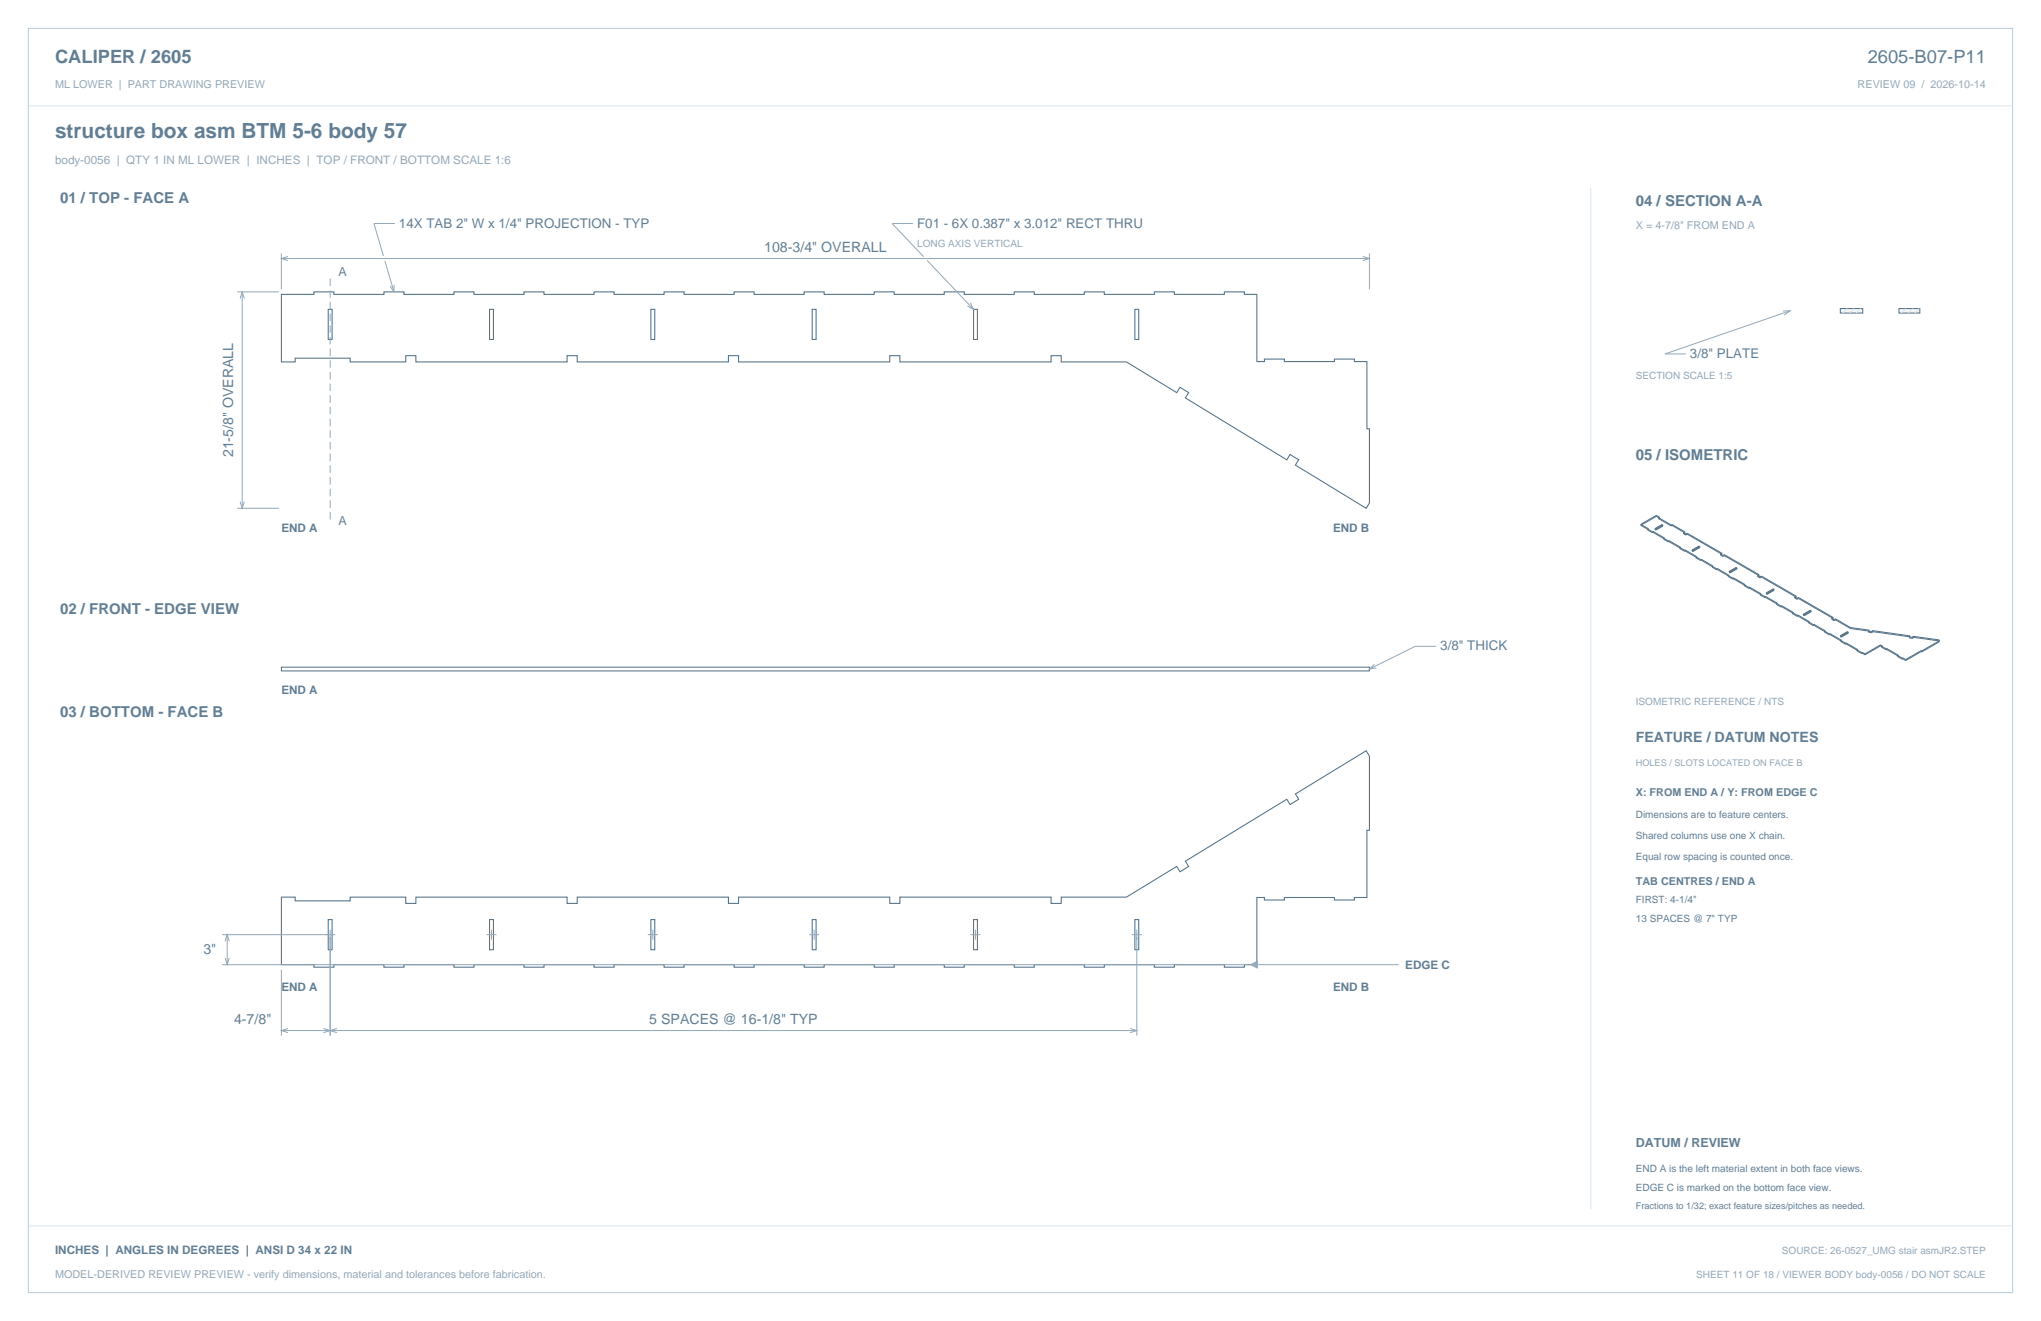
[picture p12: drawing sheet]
<svg xmlns="http://www.w3.org/2000/svg" width="864mm" height="559mm" viewBox="0 0 864 559" stroke-linecap="round" stroke-linejoin="round" font-family="sans-serif">
<path d="M12 12h839.6v534.8h-839.6z" fill="none" stroke="#b8cad8" stroke-width=".42"/>
<path d="M12 44.8h839.6M673.1 79.4v432.1" fill="none" stroke="#dbe5ed" stroke-width=".42"/>
<g fill="none" stroke="#536f85" stroke-width=".44">
<path d="M119.1 124.5h13.7v-1h8.5v1h21.2v-1h8.4v1h21.2v-1h8.5v1h21.1v-1h8.5v1h21.2v-1h8.4v1h21.2v-1h8.5v1h21.1v-1h8.5v1h21.2v-1h8.4v1h21.2v-1h8.5v1h21.1v-1h8.5v1h21.2v-1h8.4v1h21.2v-1h8.5v1h21.1v-1h8.5v1h21.2v-1h8.4v1h5.3v28.5h3.2v-1.1h8.5v1.1h21.1v-1.1h8.5v1.1h5.3v28.4h1v31.4l-1.3 2.2-30-18.2 1.4-2.3-3.6-2.2-1.4 2.2-42.9-26.2 1.3-2.2-3.6-2.3-1.4 2.3-21.3-13h-27.6v-2.6h-4.3v2.6h-63.9v-2.6h-4.3v2.6h-64v-2.6h-4.3v2.6h-64v-2.6h-4.2v2.6h-64v-2.6h-4.3v2.6h-23.5v-1.6h-23.3v1.6h-5.8zM138.9 130.9h1.6v12.7h-1.6zM207.1 130.9h1.7v12.7h-1.7zM275.4 130.9h1.6v12.7h-1.6zM343.7 130.9h1.6v12.7h-1.6zM411.9 130.9h1.7v12.7h-1.7zM480.2 130.9h1.6v12.7h-1.6zM119.1 379.5h5.8v1.6h23.3v-1.6h23.5v2.6h4.3v-2.6h64v2.6h4.2v-2.6h64v2.6h4.3v-2.6h64v2.6h4.3v-2.6h63.9v2.6h4.3v-2.6h27.6l21.3-13 1.4 2.3 3.6-2.3-1.3-2.2 42.9-26.2 1.4 2.2 3.6-2.2-1.4-2.2 30-18.3 1.3 2.2v31.4h-1v28.5h-5.3v1h-8.5v-1h-21.1v1h-8.5v-1h-3.2v28.4h-5.3v1h-8.4v-1h-21.2v1h-8.5v-1h-21.1v1h-8.5v-1h-21.2v1h-8.4v-1h-21.2v1h-8.5v-1h-21.1v1h-8.5v-1h-21.2v1h-8.4v-1h-21.2v1h-8.5v-1h-21.1v1h-8.5v-1h-21.2v1h-8.4v-1h-21.2v1h-8.5v-1h-21.1v1h-8.5v-1h-21.2v1h-8.4v-1h-21.2v1h-8.5v-1h-13.7zM138.9 389h1.6v12.7h-1.6zM207.1 389h1.7v12.7h-1.7zM275.4 389h1.6v12.7h-1.6zM343.7 389h1.6v12.7h-1.6z"/>
<path d="M411.9 389h1.7v12.7h-1.7zM480.2 389h1.6v12.7h-1.6z"/>
</g>
<g fill="none" stroke="#93a8b9" stroke-width=".42">
<path d="M167 94.5h-8.8l4.1 13.8M386.3 94.5h-8.8l13.3 14.1M119.1 107.2v15.2M119.1 109.4h460.3M121.9 108.5l-2.8 .9 2.8 .8M162.9 110.4l3.8 13.1M392.3 110.1l19.6 20.8M576.6 108.5l2.8 .9-2.8 .8M579.4 107.2v15.2M100.4 123.5h17.6M101.6 126.3l.9-2.8 .9 2.8M102.5 123.5v91.5"/>
<path d="M166.7 120.5v3l-1.7-2.5M410.6 128.2l1.3 2.7-2.6-1.5M100.4 215h17.6M101.6 212.2l.9 2.8 .9-2.8M607.7 273.4h-8.9l-19.4 9.6M581.6 281l-2.2 2 3-.4M94 395.4h47.8M95.2 398.2l.9-2.8 .9 2.8M96.1 395.4v12.7M139.7 393.3v44.8M205.8 395.4h4.3M208 393.3v4.2"/>
<path d="M274.1 395.4h4.2M276.2 393.3v4.2M342.4 395.4h4.2M344.5 393.3v4.2M410.6 395.4h4.3M412.7 393.3v4.2M478.9 395.4h4.2M481 393.3v44.8M94 408.1h434.1M95.2 405.3l.9 2.8 .9-2.8M119.1 410.2v27.9M529.2 408.1h62.6"/>
<path d="M119.1 435.9h361.9M121.9 435.1l-2.8 .8 2.8 .9M136.9 435.1l2.8 .8-2.8 .9M142.5 435.1l-2.8 .8 2.8 .9M478.2 435.1l2.8 .8-2.8 .9"/>
</g>
<path d="M139.7 117.8v102.5" fill="none" stroke="#93a8b9" stroke-width=".42" stroke-dasharray="3.2 1.8" stroke-linecap="butt"/>
<path d="M119.1 282.2h460.3v1.6h-460.3z" fill="none" stroke="#536f85" stroke-width=".42"/>
<path d="M529.2 408.1l2.8-1.4v2.8z" fill="#93a8b9" stroke="#93a8b9" stroke-width=".42"/>
<path d="M778.7 130.5h9.5v1.9h-9.5z" fill-rule="evenodd" fill="#f2f6f9" stroke="#536f85" stroke-width=".42"/>
<path d="M781.6 130.5l-1.9 1.9M784.5 130.5l-1.9 1.9M787.3 130.5l-1.9 1.9" fill="none" stroke="#dbe5ed" stroke-width=".42"/>
<path d="M803.5 130.5h8.8v1.9h-8.8z" fill-rule="evenodd" fill="#f2f6f9" stroke="#536f85" stroke-width=".42"/>
<path d="M806.4 130.5l-1.9 1.9M809.3 130.5l-1.9 1.9M812.1 130.5l-1.9 1.9M12 518.6h839.6" fill="none" stroke="#dbe5ed" stroke-width=".42"/>
<path d="M754.5 131.6l2.9-.1-2.4 1.7M757.4 131.5l-52.9 18.2h8.8" fill="none" stroke="#93a8b9" stroke-width=".42"/>
<g fill="none" stroke="#536f85" stroke-width=".42">
<path d="M700.8 218.4l6.4 3.7M700.8 218v.4M700.8 218l1.4 .8M700.8 218l-6.5 3.8M700.8 218.4l-6.5 3.8M701.8 219.4l5.4 3.1M702.2 218.8l-.4 .6M694.3 222.2l3.1 1.9M694.3 221.8l3.1 1.8M694.3 221.8v.4M697.2 223.8l1.9 1.1M697.2 224.2l1.9 1.1"/>
<path d="M697.2 223.8v.4M697.4 224.1l-.2 .1M697.4 223.6v.5M697.4 223.6l-.2 .2M699.1 224.9v.4M699.4 225.2l4.8 2.8M699.4 224.8l4.8 2.8M699.4 225.2l-.3 .1M699.4 224.8v.4M699.4 224.8l-.3 .1M700.3 224l.4 .2M700.3 223.6l.4 .2"/>
<path d="M700.3 223.6v.4M700.7 223.8v.4M703.2 221.9l.4 .2M703.2 221.9v.4M703.2 222.3l-2.9 1.7M703.2 222.3l.4 .2M703.2 221.9l-2.9 1.7M703.6 222.1v.4M703.6 222.5l-2.9 1.7M703.6 222.1l-2.9 1.7M704 227.7l1.9 1.1M704 228.1l1.9 1.1"/>
<path d="M704 227.7v.4M704.2 227.6v.4M704.2 228l-.2 .1M704.2 227.6l-.2 .1M705.9 228.8v.4M706.2 229.1l4.9 2.8M706.2 228.7v.4M706.2 228.7l4.9 2.8M706.2 228.7l-.3 .1M706.2 229.1l-.3 .1M707.2 222.1v.4M707.5 222.3l5.4 3.1"/>
<path d="M707.5 221.9l5.4 3.1M707.5 221.9v.4M707.5 222.3l-.3 .2M707.5 221.9l-.3 .2M710.8 231.6l2 1.2M710.8 232.1l2 1.1M710.8 231.6v.5M711.1 231.9l-.3 .2M711.1 231.5v.4M711.1 231.5l-.3 .1M712.3 225.3l1 .6M712.3 225.8l1 .5"/>
<path d="M712.3 225.3v.5M712.8 232.8v.4M712.9 225v.4M712.9 225.4l-.6 .4M712.9 225l-.6 .3M713 232.6l4.9 2.8M713 233l4.9 2.8M713 232.6v.4M713 232.6l-.2 .2M713 233l-.2 .2M713.3 225.9v.4M713.9 226l14.7 8.5"/>
<path d="M713.9 225.6l-.6 .3M713.9 225.6l14.7 8.5M713.9 225.6v.4M713.9 226l-.6 .3M716 232.7v.4M716 233.1l.3 .2M716 232.7l.3 .2M716.3 232.9v.4M717.6 235.6l2 1.1M717.6 236l2 1.1M717.6 235.6v.4M717.9 235.8l-.3 .2"/>
<path d="M717.9 235.4v.4M717.9 235.4l-.3 .2M718.9 231.4l.4 .2M718.9 231l-2.9 1.7M718.9 231l.4 .2M718.9 231v.4M718.9 231.4l-2.9 1.7M719.3 231.2v.4M719.3 231.2l-3 1.7M719.3 231.6l-3 1.7M719.6 236.7v.4M719.8 236.5l4.9 2.9"/>
<path d="M719.8 237l4.9 2.8M719.8 236.5l-.2 .2M719.8 236.5v.5M719.8 237l-.2 .1M724.4 239.5l2 1.1M724.4 239.9l2 1.1M724.4 239.5v.4M724.7 239.4l-.3 .1M724.7 239.4v.4M724.7 239.8l-.3 .1M728 234.4l1 .6M728 234.8l1 .6"/>
<path d="M728 234.4v.4M728.6 234.1l-.6 .3M728.6 234.5l-.6 .3M728.6 234.1v.4M729 235v.4M729.6 235l14.7 8.5M729.6 234.6v.4M729.6 234.6l14.7 8.5M729.6 235l-.6 .4M729.6 234.6l-.6 .4M726.4 240.6v.4M726.6 240.5v.4"/>
<path d="M726.6 240.5l4.9 2.8M726.6 240.9l4.9 2.8M726.6 240.5l-.2 .1M726.6 240.9l-.2 .1M731.2 243.4l2 1.2M731.2 243.9l2 1.1M731.2 243.4v.5M731.5 243.3v.4M731.5 243.3l-.3 .1M731.5 243.7l-.3 .2M731.7 241.7v.4M731.7 242.1l.3 .2"/>
<path d="M731.7 241.7l.3 .2M732 241.9v.4M733.2 244.6v.4M733.4 244.4l4.9 2.8M733.4 244.8l4.9 2.8M733.4 244.4v.4M733.4 244.8l-.2 .2M733.4 244.4l-.2 .2M734.6 240l-2.9 1.7M734.6 240.4l.4 .3M734.6 240l.4 .2M734.6 240v.4"/>
<path d="M734.6 240.4l-2.9 1.7M735 240.2l-3 1.7M735 240.2v.5M735 240.7l-3 1.6M738.1 247.4l1.9 1.1M738.1 247.8l1.9 1.1M738.1 247.4v.4M738.3 247.6l-.2 .2M738.3 247.2l-.2 .2M738.3 247.2v.4M740 248.5v.4M740.2 248.3l4.9 2.9"/>
<path d="M740.2 248.8l4.9 2.8M740.2 248.8l-.2 .1M740.2 248.3l-.2 .2M740.2 248.3v.5M743.7 243.9l1 .6M743.7 243.5l1 .5M743.7 243.5v.4M744.3 243.1l-.6 .4M744.3 243.5l-.6 .4M744.3 243.1v.4M744.7 244v.5M744.9 251.3l1.9 1.1"/>
<path d="M744.9 251.7l1.9 1.1M744.9 251.3v.4M745.1 251.2l-.2 .1M745.1 251.2v.4M745.1 251.6l-.2 .1M745.3 244.1l14.7 8.5M745.3 243.7l14.7 8.5M745.3 244.1l-.6 .4M745.3 243.7v.4M745.3 243.7l-.6 .3M746.8 252.4v.4M747.1 252.3l4.8 2.8"/>
<path d="M747.1 252.7l4.8 2.8M747.1 252.3l-.3 .1M747.1 252.7l-.3 .1M747.1 252.3v.4M747.3 251.2l.4 .2M747.3 250.8l.4 .2M747.3 250.8v.4M747.7 251v.4M750.3 249.5l.4 .2M750.3 249.1l.4 .2M750.3 249.1v.4M750.3 249.1l-3 1.7"/>
<path d="M750.3 249.5l-3 1.7M750.7 249.7l-3 1.7M750.7 249.3v.4M750.7 249.3l-3 1.7M751.7 255.2l1.9 1.2M751.7 255.7l1.9 1.1M751.7 255.2v.5M751.9 255.5l-.2 .2M751.9 255.1v.4M751.9 255.1l-.2 .1M753.6 256.4v.4M753.9 256.2v.4"/>
<path d="M753.9 256.2l4.8 2.8M753.9 256.6l4.8 2.8M753.9 256.2l-.3 .2M753.9 256.6l-.3 .2M758.5 259.2l1.9 1.1M758.5 259.6l1.9 1.1M758.5 259.2v.4M758.7 259.4l-.2 .2M758.7 259l-.2 .2M758.7 259v.4M759.4 252.9l1 .6M759.4 252.5l1 .6"/>
<path d="M759.4 252.5v.4M760 252.2l-.6 .3M760 252.6l-.6 .3M760 252.2v.4M760.4 253.1v.4M761 253.2l14.7 8.5M761 252.7l14.7 8.5M761 252.7l-.6 .4M761 253.2l-.6 .3M761 252.7v.5M763 259.8v.4M763 259.8l.4 .2"/>
<path d="M766 258.6l.3 .2M766 258.1l.3 .3M766 258.1v.5M766 258.6l-3 1.6M766 258.1l-3 1.7M766.3 258.8l-2.9 1.7M766.3 258.4l-2.9 1.6M766.3 258.4v.4M760.4 260.3v.4M760.7 260.1l4.8 2.9M760.7 260.6l4.8 2.8M760.7 260.1l-.3 .2"/>
<path d="M760.7 260.6l-.3 .1M760.7 260.1v.5M763 260.2l.4 .3M763.4 260v.5M765.3 263.1l1.9 1.1M765.3 263.5l1.9 1.1M765.3 263.1v.4M765.5 263.4l-.2 .1M765.5 263v.4M765.5 263l-.2 .1M767.2 264.2v.4M767.5 264.1v.4"/>
<path d="M767.5 264.1l4.9 2.8M767.5 264.5l4.9 2.8M767.5 264.1l-.3 .1M767.5 264.5l-.3 .1M772.1 267l2 1.1M772.1 267.4l2 1.2M772.1 267v.4M772.4 266.9v.4M772.4 266.9l-.3 .1M772.4 267.3l-.3 .1M774.1 268.1v.5M774.3 268l4.9 2.8"/>
<path d="M774.3 268.4l4.9 2.8M774.3 268.4l-.2 .2M774.3 268v.4M774.3 268l-.2 .1M775.1 262l1 .6M775.1 261.6l1 .5M775.1 261.6v.4M775.7 261.7l-.6 .3M775.7 261.2l-.6 .4M775.7 261.2v.5M776.1 262.1v.5M776.7 262.2l6.3 3.7"/>
<path d="M776.7 261.8l6.3 3.7M776.7 262.2l-.6 .4M776.7 261.8l-.6 .3M776.7 261.8v.4M778.7 269.3l.4 .2M778.7 268.9l.4 .2M778.7 268.9v.4M778.9 271l2 1.1M778.9 271.4l2 1.1M778.9 271v.4M779.1 269.1v.4M779.2 271.2l-.3 .2"/>
<path d="M779.2 270.8v.4M779.2 270.8l-.3 .2M780.9 272.1v.4M781.1 271.9l4.9 2.9M781.1 272.4l4.9 2.8M781.1 271.9l-.2 .2M781.1 271.9v.5M781.1 272.4l-.2 .1M781.7 267.6l.3 .2M781.7 267.2l.3 .2M781.7 267.2l-3 1.7M781.7 267.6l-3 1.7"/>
<path d="M781.7 267.2v.4M782 267.8l-2.9 1.7M782 267.4v.4M782 267.4l-2.9 1.7M783 265.5l7.9 1.1M783 265.9l7.9 1.1M783 265.5v.4M785.7 275.3l2 1.1M785.7 274.9l2 1.1M785.7 274.9v.4M786 275.2l-.3 .1M786 274.8l-.3 .1"/>
<path d="M786 274.8v.4M787.7 276v.4M787.9 275.9l1.2 .7M787.9 276.3l1.2 .7M787.9 275.9l-.2 .1M787.9 276.3l-.2 .1M787.9 275.9v.4M789.1 276.6v.4M790.7 267v.5M790.7 267.5l1.3 .2M790.7 267l1.3 .2M790.9 266.6l-.2 .4"/>
<path d="M790.9 267l-.2 .5M790.9 266.6v.4M792 267.2v.5M792.3 266.8l15.8 2.2M792.3 267.2l15.8 2.2M792.3 266.8v.4M792.3 266.8l-.3 .4M792.3 267.2l-.3 .5M795.7 273.2l.7 .4M795.7 272.8l.7 .4M795.7 272.8l-6.6 3.8M795.7 273.2l-6.6 3.8"/>
<path d="M795.7 272.8v.4M796.2 273.8l1.9 1.1M796.2 273.4v.4M796.2 273.4l1.9 1.1M796.4 273.6l-.2 .2M796.4 273.2v.4M796.4 273.2l-.2 .2M798.1 274.5v.4M798.3 274.3l-.2 .2M798.3 274.8l4.9 2.8M798.3 274.3l4.9 2.9M798.3 274.3v.5"/>
<path d="M798.3 274.8l-.2 .1M803 277.7l1.9 1.1M803 277.3l1.9 1.1M803 277.3v.4M803.2 277.2v.4M803.2 277.2l-.2 .1M803.2 277.6l-.2 .1M804.9 278.4v.4M805.2 278.7l1.2 .7M805.2 278.3l1.2 .7M805.2 278.3v.4M805.2 278.7l-.3 .1"/>
<path d="M805.2 278.3l-.3 .1M806.4 279v.4M807.9 269.5l1.4 .1M807.9 269.5v.4M807.9 269.9l1.4 .2M808.1 269v.4M808.1 269l-.2 .5M808.1 269.4l-.2 .5M809.3 269.6v.5M809.5 269.2l11.1 1.5M809.5 269.6l11.1 1.5M809.5 269.2l-.2 .4"/>
<path d="M809.5 269.6l-.2 .5M809.5 269.2v.4M812.9 275.2v.4M812.9 275.2l.2 .2M812.9 275.6l-6.5 3.8M812.9 275.2l-6.5 3.8M812.9 275.6l.2 .2M813.1 275.4v.4M820.4 271.6l-7.3 4.2M820.4 271.2v.4M820.4 271.2l-7.3 4.2M820.6 271.1l-.2 .5"/>
<path d="M820.6 270.7v.4M820.6 270.7l-.2 .5"/>
</g>
<text font-size="8.8" fill="#617e94" x="23.3" y="58.2">structure box asm BTM 5-6 body 57</text>
<g font-size="7.8" fill="#617e94">
<text x="23.3" y="26.8">CALIPER / 2605</text>
<text x="790.3" y="26.8">2605-B07-P11</text>
</g>
<g font-size="6.3" fill="#617e94">
<text x="25.4" y="86.1">01 / TOP - FACE A</text>
<text x="692.1" y="87.1">04 / SECTION A-A</text>
<text x="692.1" y="194.4">05 / ISOMETRIC</text>
<text x="25.4" y="259.6">02 / FRONT - EDGE VIEW</text>
<text x="25.4" y="303.4">03 / BOTTOM - FACE B</text>
</g>
<g font-size="6" fill="#617e94">
<text x="323.4" y="106.5">108-3/4&quot; OVERALL</text>
<text x="98.6" y="193.5" transform="rotate(-90 98.6 193.5)">21-5/8&quot; OVERALL</text>
<text x="692.1" y="314">FEATURE / DATUM NOTES</text>
<text x="86.1" y="403.5">3&quot;</text>
<text x="99" y="433.1">4-7/8&quot;</text>
<text x="274.7" y="433.1">5 SPACES @ 16-1/8&quot; TYP</text>
</g>
<g font-size="5.6" fill="#617e94">
<text x="168.8" y="96.3">14X TAB 2&quot; W x 1/4&quot; PROJECTION - TYP</text>
<text x="388.1" y="96.3">F01 - 6X 0.387&quot; x 3.012&quot; RECT THRU</text>
<text x="715.1" y="151.5">3/8&quot; PLATE</text>
<text x="609.4" y="275.2">3/8&quot; THICK</text>
</g>
<g font-size="5.3" fill="#617e94">
<text x="143.2" y="116.8">A</text>
<text x="143.2" y="222.1">A</text>
<text x="692.1" y="485.1">DATUM / REVIEW</text>
</g>
<text font-size="4.9" fill="#93a8b9" x="23.3" y="69.5">body-0056 | QTY 1 IN ML LOWER | INCHES | TOP / FRONT / BOTTOM SCALE 1:6</text>
<g font-size="4.9" fill="#617e94">
<text x="119.1" y="225.2">END A</text>
<text x="564.1" y="225.2">END B</text>
<text x="119.1" y="293.7">END A</text>
<text x="594.6" y="409.8">EDGE C</text>
<text x="119.1" y="419">END A</text>
<text x="564.1" y="419">END B</text>
<text x="23.3" y="530.6">INCHES | ANGLES IN DEGREES | ANSI D 34 x 22 IN</text>
</g>
<g font-size="4.6" fill="#93a8b9">
<text x="23.3" y="37">ML LOWER | PART DRAWING PREVIEW</text>
<text x="786" y="37">REVIEW 09 / 2026-10-14</text>
<text x="692.1" y="97">X = 4-7/8&quot; FROM END A</text>
<text x="23.3" y="540.5">MODEL-DERIVED REVIEW PREVIEW - verify dimensions, material and tolerances before fabrication.</text>
</g>
<g font-size="4.6" fill="#617e94">
<text x="692.1" y="336.9">X: FROM END A / Y: FROM EDGE C</text>
<text x="692.1" y="374.3">TAB CENTRES / END A</text>
</g>
<g font-size="4.2" fill="#93a8b9">
<text x="388.1" y="104.4">LONG AXIS VERTICAL</text>
<text x="692.1" y="160.3">SECTION SCALE 1:5</text>
<text x="692.1" y="298.1">ISOMETRIC REFERENCE / NTS</text>
<text x="754" y="530.6">SOURCE: 26-0527_UMG stair asmJR2.STEP</text>
<text x="717.7" y="540.5">SHEET 11 OF 18 / VIEWER BODY body-0056 / DO NOT SCALE</text>
</g>
<g font-size="4.2" fill="#617e94">
<text x="692.1" y="346.1">Dimensions are to feature centers.</text>
<text x="692.1" y="354.9">Shared columns use one X chain.</text>
<text x="692.1" y="363.7">Equal row spacing is counted once.</text>
<text x="692.1" y="382.1">FIRST: 4-1/4&quot;</text>
<text x="692.1" y="389.8">13 SPACES @ 7&quot; TYP</text>
<text x="692.1" y="495.7">END A is the left material extent in both face views.</text>
<text x="692.1" y="503.8">EDGE C is marked on the bottom face view.</text>
</g>
<text font-size="3.9" fill="#93a8b9" x="692.1" y="323.8">HOLES / SLOTS LOCATED ON FACE B</text>
<text font-size="3.9" fill="#617e94" x="692.1" y="511.5">Fractions to 1/32; exact feature sizes/pitches as needed.</text>
</svg>
